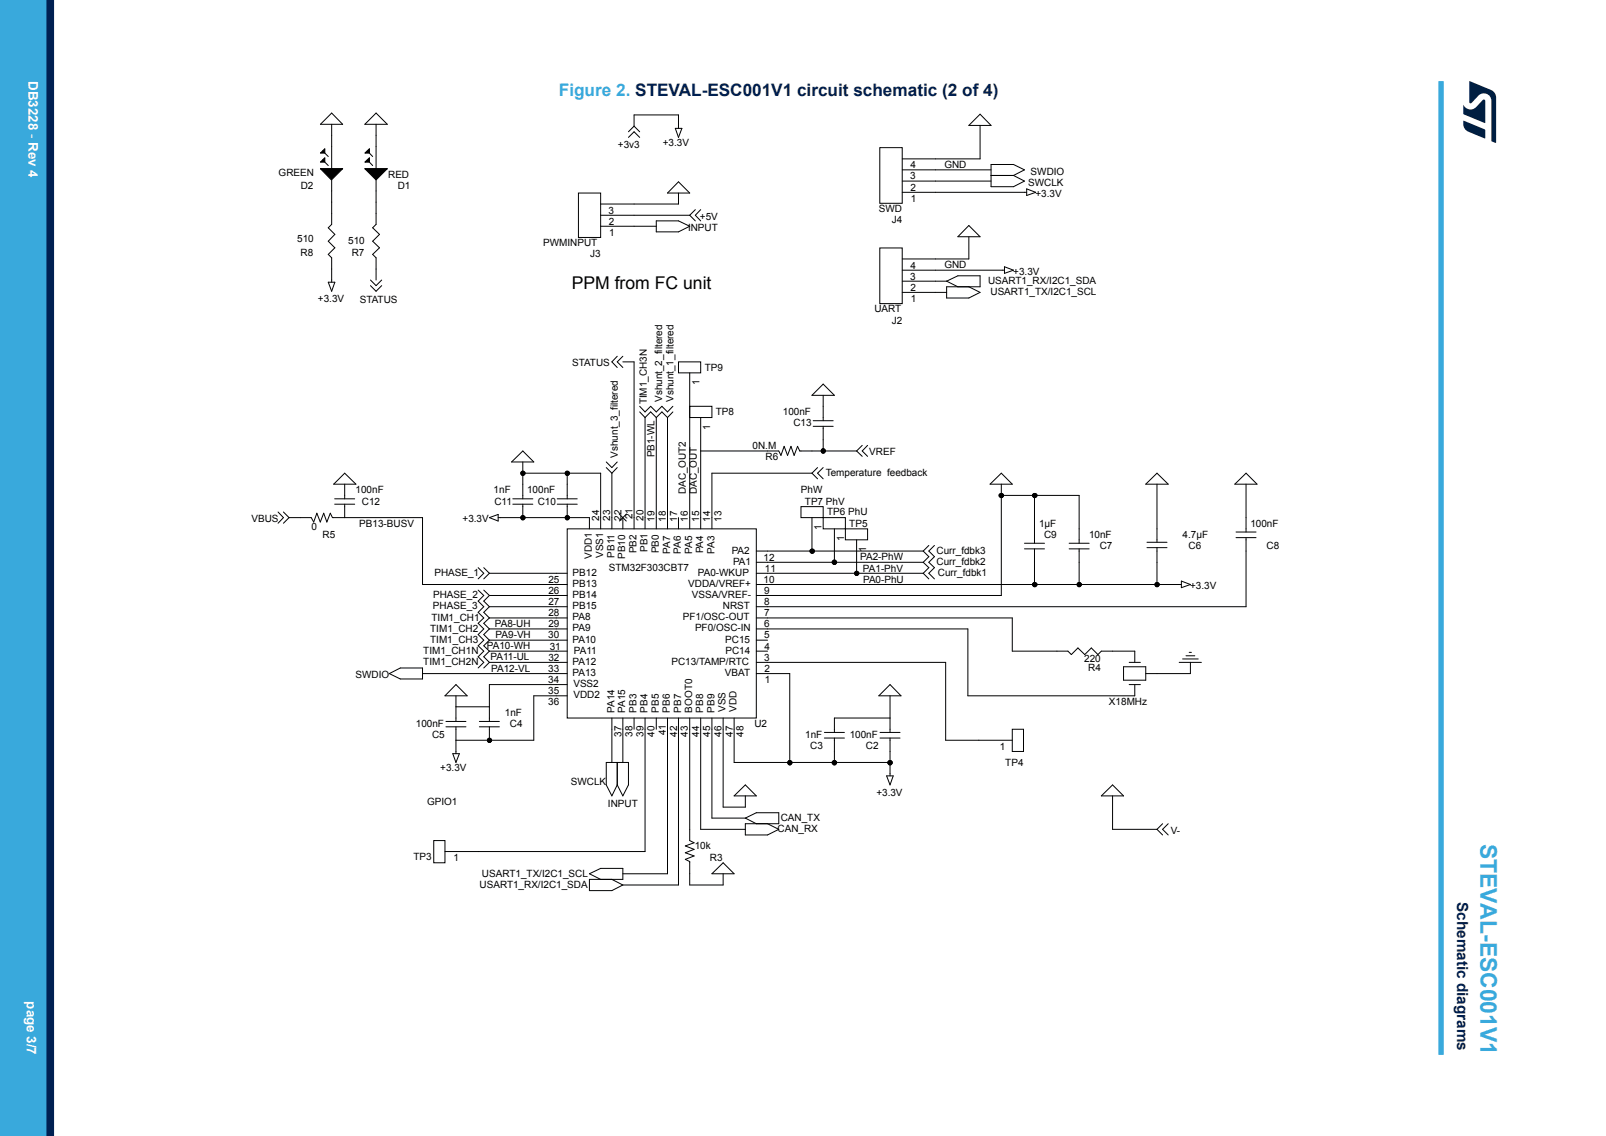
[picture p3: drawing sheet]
<svg xmlns="http://www.w3.org/2000/svg" width="297mm" height="210mm" viewBox="0 0 297 210" stroke-linecap="round" stroke-linejoin="round" font-family="sans-serif">
<g fill="none" stroke="#000" stroke-width=".18">
<path d="M59.3 31.2h4.1M59.3 30l.8-.8v.8zM59.3 28.3l.8-.8v.8zM59.3 31.2h4.1l-2.1 2.1zM59.7 29.6l1 1M59.7 27.9l1 1M61.3 20.9l2.1 2.1h-4.1zM61.3 23v8.2M61.3 33.3v8.2l-.6 .6 1.2 1.2-1.2 1.3 1.2 1.2-1.2 1.2 .6 .7v4.5M67.5 31.2h4.1l-2.1 2.1zM67.5 31.2h4.1M67.5 30l.8-.8v.8z"/>
<path d="M67.5 28.3l.8-.8v.8zM67.9 29.6l1 1M67.9 27.9l1 1M69.5 33.3v8.2l-.6 .6 1.3 1.2-1.3 1.3 1.3 1.2-1.3 1.2 .6 .7v4.1M69.5 23v8.2M69.5 20.9l2.1 2.1h-4.1zM107 35.7h4.1v8.2h-4.1zM111.1 39.8h16.4M116.2 25.4l1.1-1 1 1M117.3 23.3l-1.1 1.1M117.3 23.3l1 1.1M117.3 23.3v-2.1h8.2v2.5"/>
<path d="M124.9 23.7h1.2l-.6 1.7zM125.5 33.6l2 2.1h-4.1zM125.5 35.7v2h-14.4M127.5 39.8l1.1 1M128.6 38.8l-1.1 1M129.6 38.8l-1 1 1 1M162.7 27.3h4.2v10.3h-4.2zM166.9 35.6h23M166.9 33.5h16.4M166.9 31.4h16.4M181.2 21.1l2.1 2.1h-4.1zM181.2 23.2v6.2h-14.3"/>
<path d="M183.3 32.4h4.1M183.3 30.4h4.1l2.1 1-2.1 1 2.1 1.1-2.1 1h-4.1zM189.9 34.9l1.6 .7-1.6 .5zM60.7 52.2h1.2l-.6 1.6zM68.5 52.8l1 1 1.1-1M68.5 51.8l1 1 1.1-1M111.1 41.8h10.3M121.4 40.8h4.1l2 1-2 1.1h-4.1zM162.7 45.8h4.2v10.3h-4.2zM166.9 49.9h18.9M166.9 54.1h8.2M166.9 52h8.2"/>
<path d="M175.1 52l2-1h4.1v2h-6.1v2.1h4.1l2-1-2-1.1M175.1 52l2 1M179.2 41.7l2 2.1h-4.1zM179.2 43.8v4.1h-12.3M185.8 49.3l1.6 .6-1.6 .6zM114.1 65.9l-.9 1 .9 1M115.2 65.9l-1.1 1 1.1 1M115.2 66.9h2.1v30.9M118.3 75.1l1 1 1-1 1.1 1 1-1 1 1 1-1M118.3 76.1l1 1.1M119.3 77.2v20.6M119.3 77.2l1-1.1 1.1 1.1"/>
<path d="M121.4 77.2v20.6M121.4 77.2l1-1.1 1 1.1M123.4 77.2v20.6M124.4 76.1l-1 1.1M125.5 66.9h4.1v2h-4.1zM127.5 68.9v28.9M127.5 75.1h4.2v2.1h-4.2zM129.6 77.2v20.6M150.4 77.8h3.7M150.4 78.8h3.7M152.2 71l2.1 2.1h-4.1zM152.2 73.1v4.7"/>
<path d="M152.2 78.8v4.6M51.4 94.6l1 1.1-1 1M52.4 94.6l1.1 1.1M53.5 95.7h4.1l.4 .8 .6-1.6 .6 1.6 .7-1.6 .5 1.6 .7-1.6 .4 .8h16.6v12.4h26.8M53.5 95.7l-1.1 1M61.7 89.5l2-2 2.1 2zM61.9 92.2h3.7M61.9 93.2h3.7M63.7 89.5v2.7M63.7 93.2v2.5M90.5 95.7l1.6-.6v1.2zM92.1 95.7h16.9v2.1"/>
<path d="M94.6 85.4l2.1-2 2 2zM94.8 92.2h3.7M94.8 93.2h3.7M96.7 87.5h14.4v10.3M96.7 85.4v6.8M96.7 93.2v2.5M103 92.2h3.7M103 93.2h3.7M104.9 97.8h35v34.9h-35zM104.9 87.5v4.7M104.9 93.2v2.5M112.1 86.4l1.1 1.1"/>
<path d="M112.1 85.4l1.1 1 .9-1M113.2 87.5v10.3M114.1 86.4l-.9 1.1M114.5 95l1.3 1.3M115.2 95.7v2.1M115.9 95l-1.3 1.3M125.5 95.7v2.1M129.6 83.4h14.4l.4 .8 .6-1.7 .6 1.7 .7-1.7 .6 1.7 .6-1.7 .4 .9h10.5M148.1 93.7h4.1v2h-4.1zM150.2 87.5l1 1M150.2 87.5h-18.5v10.3M150.2 95.7v6.2"/>
<path d="M151.2 86.4l-1 1.1M152.2 86.4l-1 1.1 1 1M152.2 95.7h4.1v2.1h-4.1zM154.3 97.8v6.1M156.3 97.8h4.1v2h-4.1zM158.4 83.4l1.1 1M158.4 99.8v6.2M159.5 82.3l-1.1 1.1M160.4 82.3l-.9 1.1 .9 1M183.1 89.5l2.1-2 2 2zM185.2 91.6h14.4v8.8M185.2 89.5v20.6h-45.3"/>
<path d="M191.3 91.6v8.8M211.9 89.5l2.1-2 2 2zM214 89.5v10.7M228.4 89.5l2-2 2.1 2zM228.6 98.3h3.7M228.6 99.4h3.7M230.4 99.4v12.8h-90.5M230.4 89.5v8.8M88.4 109.1l1.1 1-1.1 1 1.1 1.1-1.1 1 1.1 1-1.1 1 1.1 1.1-1.1 1 1.1 1-1.1 1.1 1.1 1-1.1 1 1.1 1-1.1 1.1M88.4 104.9l1.1 1.1-1.1 1M89.5 104.9l1 1.1M89.5 109.1l1 1"/>
<path d="M90.5 106l-1 1M90.5 110.1l-1 1 1 1.1M90.5 112.2l-1 1 1 1M90.5 114.2l-1 1 1 1.1M90.5 116.3l-1 1 1 1M90.5 118.3l-1 1.1 1 1M90.5 110.1h14.4M90.5 112.2h14.4M90.5 114.2h14.4M90.5 116.3h14.4M90.5 118.3h14.4M90.5 106h14.4"/>
<path d="M139.9 116.3h39.1v12.3h30.9v-2M139.9 108.1h78.6M139.9 114.2h47.3v6.2h10.3l.6 .6 1.2-1.2 1.3 1.2 1.2-1.2 1.2 1.2 .7-.6h6.2v2M139.9 118.3h2M139.9 101.9h30.8M139.9 106h30.8M139.9 103.9h30.8M170.7 101.9l1.1 1-1.1 1M170.7 103.9l1.1 1-1.1 1.1M170.7 106l1.1 1M171.8 100.8l-1.1 1.1M172.8 100.8l-1 1.1 1 1-1 1 1 1-1 1.1 1 1"/>
<path d="M189.5 100.4h3.7M189.5 101.5h3.7M191.3 101.5v6.6M197.7 100.4h3.7M197.7 101.5h3.7M199.6 101.5v6.6M212.1 101.2h3.7M212.1 100.2h3.7M214 101.2v6.9M218.5 107.4l1.6 .7-1.6 .5zM72 124.5l2-1h4.1v2h-4.1zM78.1 124.5h26.8"/>
<path d="M82.5 133.4h3.7M82.5 134.4h3.7M83.7 139.3h1.3l-.7 1.6zM84.3 128.6v4.8M84.3 134.4v4.9M84.3 126.6l2.1 2h-4.1zM84.3 130.7h6.2M88.7 133.4h3.7M88.7 134.4h3.7M90.5 134.4v2.4M90.5 120.4l-1 1 1 1M90.5 122.4l-1 1.1"/>
<path d="M90.5 122.4h14.4M90.5 120.4h14.4M104.9 128.6h-6.2v8.2h-14.4M104.9 126.6h-14.4v6.8M113.2 132.7v8.2M115.2 132.7v8.2M117.3 132.7v2.1M119.3 132.7v24.7h-37M121.4 132.7v2.1M123.4 132.7v28.8h-8.2M125.5 132.7v30.9h-10.3M127.5 132.7v22.7l.9 .4-1.7 .6 1.7 .6-1.7 .6 1.7 .6-1.7 .7 .8 .4v4.3h6.2v-2.1"/>
<path d="M129.6 132.7v20.6h8.2M131.7 132.7v18.5h6.1M133.7 132.7v16.5h4.1v-2.1M135.8 132.7v8.2h28.8M139.9 122.4h35v14.4h12.3M139.9 120.4h2M139.9 124.5h6.1v16.4M152.5 135.4h3.7M152.5 136.4h3.7M154.3 136.4v4.5M162.7 135.4h3.7M162.7 136.4h3.7"/>
<path d="M164.6 126.6l2 2h-4.1zM164.6 128.6v6.8M164.6 136.4v7M164.6 132.7h-10.3v2.7M187.2 134.8h2.1v4.1h-2.1zM207.8 123.3h4.1v2.4h-4.1zM208.8 122.4h2.1M208.8 126.6h2.1M218.1 122.4h4.1M218.7 121.8h2.9M219.3 121.2h1.7M219.9 120.6h.4"/>
<path d="M220.1 122.4v2.1h-8.2M80.2 155.4h2.1v4.1h-2.1zM112.1 140.9h4.1v4.2l-1 2-1.1-2-.9 2-1.1-2zM114.1 140.9v4.2M135.8 147.1l2-2 2.1 2zM137.8 151.2l2.1-1h4.1v2.1h-6.2v2h4.1l2.1-1-2.1-1M137.8 151.2l2.1 1.1M164 143.4h1.2l-.6 1.7zM203.7 147.1l2-2 2.1 2zM205.7 147.1v6.2h8.3M214 153.3l1 1M215 152.3l-1 1"/>
<path d="M216 152.3l-1 1 1 1M111.1 162.6l-2.1-1.1 2.1-1h4.1v2.1h-6.2v2h4.2l2-1M113.2 162.6l2 1M131.7 161.5l2-2 2.1 2z"/>
<circle cx="96.7" cy="87.5" r=".39"/>
<circle cx="96.7" cy="95.7" r=".39"/>
<circle cx="104.9" cy="87.5" r=".39"/>
<circle cx="104.9" cy="95.7" r=".39"/>
<circle cx="152.2" cy="83.4" r=".4"/>
<circle cx="185.2" cy="91.6" r=".4"/>
<circle cx="191.4" cy="91.6" r=".4"/>
<circle cx="150.2" cy="101.9" r=".4"/>
<circle cx="154.3" cy="103.9" r=".4"/>
<circle cx="158.4" cy="106" r=".39"/>
<circle cx="191.4" cy="108.1" r=".4"/>
<circle cx="199.6" cy="108.1" r=".39"/>
<circle cx="214" cy="108.1" r=".39"/>
<circle cx="90.5" cy="136.9" r=".39"/>
<circle cx="146.1" cy="141" r=".4"/>
<circle cx="154.3" cy="141" r=".4"/>
<circle cx="164.6" cy="141" r=".4"/>
</g>
<g fill="#000">
<path d="M60.1 29.2v.8h-.8zM59.3 28.3l.8-.8v.8zM59.3 31.2h4.1l-2.1 2.1zM67.5 30l.8-.8v.8zM67.5 28.3l.8-.8v.8zM67.5 31.2h4.1l-2.1 2.1z"/>
<circle cx="96.7" cy="87.5" r=".39"/>
<circle cx="96.7" cy="95.7" r=".39"/>
<circle cx="104.9" cy="87.5" r=".39"/>
<circle cx="104.9" cy="95.7" r=".39"/>
<circle cx="152.2" cy="83.4" r=".4"/>
<circle cx="185.2" cy="91.6" r=".4"/>
<circle cx="191.4" cy="91.6" r=".4"/>
<circle cx="150.2" cy="101.9" r=".4"/>
<circle cx="154.3" cy="103.9" r=".4"/>
<circle cx="158.4" cy="106" r=".39"/>
<circle cx="191.4" cy="108.1" r=".4"/>
<circle cx="199.6" cy="108.1" r=".39"/>
<circle cx="214" cy="108.1" r=".39"/>
<circle cx="90.5" cy="136.9" r=".39"/>
<circle cx="146.1" cy="141" r=".4"/>
<circle cx="154.3" cy="141" r=".4"/>
<circle cx="164.6" cy="141" r=".4"/>
</g>
<path d="M266.5 15v180" fill="none" stroke="#39a9dc" stroke-width="1"/>
<g fill="#39a9dc">
<path d="M0 0h8.6v210h-8.6z" fill-rule="evenodd"/>
<path d="M0 0h7.5v210h-7.5z" fill-rule="evenodd"/>
</g>
<path d="M9.3 0v210" fill="none" stroke="#002052" stroke-width="1.4"/>
<g fill="#001e41">
<path d="M271.7 15l4.1 1.6a1.53 1.53 0 0 1 .9 1.4l-.1 8.4-.8-.3v-7.4a1.4 1.4 0 0 0-.8-1.3 1.4 1.4 0 0 0-1.5 .2l-1.3 1.4h-.4z"/>
<path d="M270.6 22.3l3.9 1.6 .2 .2v1.4l-.1 .1-3.1-1.3a1.54 1.54 0 0 1-.9-1.4z"/>
<path d="M270.6 19.4a1.48 1.48 0 0 0 2.4 .4l1.2-1.3 .2-.1 .2 .1 .1 4.2-4.1-1.6z"/>
</g>
<text font-size="4.2" fill="#39a9dc" x="273.8" y="155.9" transform="rotate(90 273.8 155.9)">STEVAL-ESC001V1</text>
<text font-size="3.2" fill="#39a9dc" x="103.4" y="17.8">Figure 2. STEVAL-ESC001V1 circuit schematic (2 of 4)</text>
<text font-size="3.2" x="105.7" y="53.4">PPM from FC unit</text>
<text font-size="2.8" fill="#002052" x="269.5" y="166.8" transform="rotate(90 269.5 166.8)">Schematic diagrams</text>
<g font-size="2.5" fill="#fff">
<text x="5.3" y="15" transform="rotate(90 5.3 15)">DB3228 - Rev 4</text>
<text x="5" y="185.1" transform="rotate(90 5 185.1)">page 3/7</text>
</g>
<g font-size="1.9">
<text x="114.3" y="27.4">+3v3</text>
<text x="122.6" y="27">+3.3V</text>
<text x="51.5" y="32.5">GREEN</text>
<text x="55.6" y="34.9">D2</text>
<text x="71.8" y="32.9">RED</text>
<text x="73.5" y="34.9">D1</text>
<text x="168.3" y="33.2">3</text>
<text x="168.4" y="35.3">2</text>
<text x="168.4" y="31.1">4</text>
<text x="174.6" y="31.1">GND</text>
<text x="190.1" y="34.3">SWCLK</text>
<text x="190.6" y="32.3">SWDIO</text>
<text x="112.5" y="39.5">3</text>
<text x="112.6" y="41.6">2</text>
<text x="129.4" y="40.6">+5V</text>
<text x="162.5" y="39.3">SWD</text>
<text x="164.9" y="41.3">J4</text>
<text x="168.4" y="37.3">1</text>
<text x="191.5" y="36.4">+3.3V</text>
<text x="55" y="44.8">510</text>
<text x="55.6" y="47.3">R8</text>
<text x="64.4" y="45.2">510</text>
<text x="65" y="47.3">R7</text>
<text x="100.5" y="45.6">PWMINPUT</text>
<text x="109.1" y="47.6">J3</text>
<text x="112.7" y="43.6">1</text>
<text x="127.2" y="42.7">INPUT</text>
<text x="168.3" y="51.7">3</text>
<text x="168.4" y="53.8">2</text>
<text x="168.4" y="49.6">4</text>
<text x="174.6" y="49.6">GND</text>
<text x="182.7" y="52.5">USART1_RX/I2C1_SDA</text>
<text x="187.4" y="50.8">+3.3V</text>
<text x="58.8" y="55.9">+3.3V</text>
<text x="66.5" y="55.9">STATUS</text>
<text x="161.7" y="57.7">UART</text>
<text x="164.9" y="59.8">J2</text>
<text x="168.4" y="55.8">1</text>
<text x="183.2" y="54.5">USART1_TX/I2C1_SCL</text>
<text x="105.8" y="67.7">STATUS</text>
<text x="129.3" y="71.3" transform="rotate(-90 129.3 71.3)">1</text>
<text x="130.4" y="68.5">TP9</text>
<text x="119.6" y="74.7" transform="rotate(-90 119.6 74.7)">TIM1_CH3N</text>
<text x="122.5" y="74.3" transform="rotate(-90 122.5 74.3)">Vshunt_2_filtered</text>
<text x="124.6" y="74.3" transform="rotate(-90 124.6 74.3)">Vshunt_1_filtered</text>
<text x="132.4" y="76.8">TP8</text>
<text x="144.8" y="76.8">100nF</text>
<text x="131.4" y="79.5" transform="rotate(-90 131.4 79.5)">1</text>
<text x="139.2" y="83">0N.M</text>
<text x="146.7" y="78.8">C13</text>
<text x="114.3" y="84.6" transform="rotate(-90 114.3 84.6)">Vshunt_3_filtered</text>
<text x="121" y="84.6" transform="rotate(-90 121 84.6)">PB1-WL</text>
<text x="141.6" y="85">R6</text>
<text x="152.7" y="88">Temperature feedback</text>
<text x="160.7" y="84.2">VREF</text>
<text x="65.8" y="91.2">100nF</text>
<text x="66.9" y="93.3">C12</text>
<text x="91.3" y="91.2">1nF</text>
<text x="91.4" y="93.3">C11</text>
<text x="97.5" y="91.2">100nF</text>
<text x="99.4" y="93.3">C10</text>
<text x="126.8" y="91.3" transform="rotate(-90 126.8 91.3)">DAC_OUT2</text>
<text x="128.8" y="91.4" transform="rotate(-90 128.8 91.4)">DAC_OUT</text>
<text x="148.1" y="91.2">PhW</text>
<text x="148.9" y="93.3">TP7 PhV</text>
<text x="153" y="95.3">TP6 PhU</text>
<text x="46.5" y="96.6">VBUS</text>
<text x="57.6" y="98.1">0</text>
<text x="59.7" y="99.4">R5</text>
<text x="66.4" y="97.4">PB13-BUSV</text>
<text x="85.5" y="96.5">+3.3V</text>
<text x="110.8" y="96.3" transform="rotate(-90 110.8 96.3)">24</text>
<text x="112.8" y="96.3" transform="rotate(-90 112.8 96.3)">23</text>
<text x="114.9" y="96.3" transform="rotate(-90 114.9 96.3)">22</text>
<text x="117" y="96" transform="rotate(-90 117 96)">21</text>
<text x="119" y="96.3" transform="rotate(-90 119 96.3)">20</text>
<text x="121" y="96.4" transform="rotate(-90 121 96.4)">19</text>
<text x="123.1" y="96.4" transform="rotate(-90 123.1 96.4)">18</text>
<text x="125.2" y="96.4" transform="rotate(-90 125.2 96.4)">17</text>
<text x="127.2" y="96.4" transform="rotate(-90 127.2 96.4)">16</text>
<text x="129.3" y="96.4" transform="rotate(-90 129.3 96.4)">15</text>
<text x="131.4" y="96.4" transform="rotate(-90 131.4 96.4)">14</text>
<text x="133.4" y="96.4" transform="rotate(-90 133.4 96.4)">13</text>
<text x="151.9" y="98" transform="rotate(-90 151.9 98)">1</text>
<text x="156.1" y="100.1" transform="rotate(-90 156.1 100.1)">1</text>
<text x="157.1" y="97.3">TP5</text>
<text x="192.1" y="97.4">1µF</text>
<text x="193.1" y="99.4">C9</text>
<text x="201.4" y="99.4">10nF</text>
<text x="203.4" y="101.5">C7</text>
<text x="218.7" y="99.4">4.7µF</text>
<text x="219.8" y="101.5">C6</text>
<text x="231.2" y="97.4">100nF</text>
<text x="234.2" y="101.5">C8</text>
<text x="80.3" y="106.5">PHASE_1</text>
<text x="101.4" y="107.7">25</text>
<text x="105.9" y="106.4">PB12</text>
<text x="109.5" y="103.3" transform="rotate(-90 109.5 103.3)">VDD1</text>
<text x="111.5" y="103.2" transform="rotate(-90 111.5 103.2)">VSS1</text>
<text x="112.6" y="105.6">STM32F303CBT7</text>
<text x="113.6" y="103.1" transform="rotate(-90 113.6 103.1)">PB11</text>
<text x="115.6" y="103.4" transform="rotate(-90 115.6 103.4)">PB10</text>
<text x="117.7" y="102.3" transform="rotate(-90 117.7 102.3)">PB2</text>
<text x="119.8" y="102.1" transform="rotate(-90 119.8 102.1)">PB1</text>
<text x="121.8" y="102.3" transform="rotate(-90 121.8 102.3)">PB0</text>
<text x="123.9" y="102.3" transform="rotate(-90 123.9 102.3)">PA7</text>
<text x="125.9" y="102.3" transform="rotate(-90 125.9 102.3)">PA6</text>
<text x="128" y="102.3" transform="rotate(-90 128 102.3)">PA5</text>
<text x="129.1" y="106.4">PA0-WKUP</text>
<text x="130" y="102.3" transform="rotate(-90 130 102.3)">PA4</text>
<text x="132.1" y="102.3" transform="rotate(-90 132.1 102.3)">PA3</text>
<text x="135.3" y="102.3">PA2</text>
<text x="135.6" y="104.4">PA1</text>
<text x="141.2" y="107.7">10</text>
<text x="141.2" y="103.7">12</text>
<text x="141.5" y="105.7">11</text>
<text x="159.1" y="103.6">PA2-PhW</text>
<text x="159.6" y="105.7">PA1-PhV</text>
<text x="159.6" y="107.7">PA0-PhU</text>
<text x="160.2" y="102.1" transform="rotate(-90 160.2 102.1)">1</text>
<text x="173.2" y="102.4">Curr_fdbk3</text>
<text x="173.2" y="104.4">Curr_fdbk2</text>
<text x="173.4" y="106.5">Curr_fdbk1</text>
<text x="80.1" y="112.6">PHASE_3</text>
<text x="80.1" y="110.6">PHASE_2</text>
<text x="101.4" y="113.9">28</text>
<text x="101.4" y="111.9">27</text>
<text x="101.4" y="109.8">26</text>
<text x="105.9" y="112.6">PB15</text>
<text x="105.9" y="108.5">PB13</text>
<text x="105.9" y="110.6">PB14</text>
<text x="127.3" y="108.5">VDDA/VREF+</text>
<text x="128" y="110.5">VSSA/VREF-</text>
<text x="133.7" y="112.6">NRST</text>
<text x="141.3" y="113.9">7</text>
<text x="141.3" y="109.8">9</text>
<text x="141.3" y="111.8">8</text>
<text x="220.1" y="108.9">+3.3V</text>
<text x="79.6" y="118.8">TIM1_CH3</text>
<text x="79.6" y="116.8">TIM1_CH2</text>
<text x="79.8" y="114.7">TIM1_CH1</text>
<text x="91.5" y="115.9">PA8-UH</text>
<text x="91.7" y="118">PA9-VH</text>
<text x="101.4" y="118">30</text>
<text x="101.4" y="116">29</text>
<text x="105.9" y="114.7">PA8</text>
<text x="105.9" y="116.7">PA9</text>
<text x="105.9" y="118.8">PA10</text>
<text x="126.3" y="114.7">PF1/OSC-OUT</text>
<text x="128.5" y="116.7">PF0/OSC-IN</text>
<text x="134.1" y="118.8">PC15</text>
<text x="141.3" y="118">5</text>
<text x="141.3" y="116">6</text>
<text x="65.7" y="125.4">SWDIO</text>
<text x="78.3" y="120.9">TIM1_CH1N</text>
<text x="78.3" y="122.9">TIM1_CH2N</text>
<text x="90" y="120.1">PA10-WH</text>
<text x="90.7" y="122.1">PA11-UL</text>
<text x="90.8" y="124.2">PA12-VL</text>
<text x="101.4" y="124.2">33</text>
<text x="101.4" y="122.1">32</text>
<text x="101.7" y="120.1">31</text>
<text x="105.9" y="125">PA13</text>
<text x="105.9" y="122.9">PA12</text>
<text x="106.1" y="120.8">PA11</text>
<text x="124.2" y="122.9">PC13/TAMP/RTC</text>
<text x="134.1" y="125">VBAT</text>
<text x="134.1" y="120.8">PC14</text>
<text x="141.3" y="122.1">3</text>
<text x="141.4" y="124.2">2</text>
<text x="141.4" y="120.1">4</text>
<text x="200.5" y="122.4">220</text>
<text x="201.2" y="124.1">R4</text>
<text x="101.4" y="128.3">35</text>
<text x="101.4" y="130.4">36</text>
<text x="101.4" y="126.3">34</text>
<text x="106" y="127">VSS2</text>
<text x="106" y="129.1">VDD2</text>
<text x="113.6" y="131.7" transform="rotate(-90 113.6 131.7)">PA14</text>
<text x="115.6" y="131.8" transform="rotate(-90 115.6 131.8)">PA15</text>
<text x="117.7" y="131.7" transform="rotate(-90 117.7 131.7)">PB3</text>
<text x="119.8" y="131.7" transform="rotate(-90 119.8 131.7)">PB4</text>
<text x="121.8" y="131.8" transform="rotate(-90 121.8 131.8)">PB5</text>
<text x="123.9" y="131.7" transform="rotate(-90 123.9 131.7)">PB6</text>
<text x="125.9" y="131.7" transform="rotate(-90 125.9 131.7)">PB7</text>
<text x="128" y="131.7" transform="rotate(-90 128 131.7)">BOOT0</text>
<text x="130" y="131.7" transform="rotate(-90 130 131.7)">PB8</text>
<text x="132.1" y="131.7" transform="rotate(-90 132.1 131.7)">PB9</text>
<text x="134.2" y="131.6" transform="rotate(-90 134.2 131.6)">VSS</text>
<text x="136.2" y="131.6" transform="rotate(-90 136.2 131.6)">VDD</text>
<text x="141.5" y="126.3">1</text>
<text x="205.1" y="130.3">X18MHz</text>
<text x="76.9" y="134.4">100nF</text>
<text x="79.9" y="136.5">C5</text>
<text x="93.4" y="132.3">1nF</text>
<text x="94.3" y="134.4">C4</text>
<text x="114.9" y="136.2" transform="rotate(-90 114.9 136.2)">37</text>
<text x="116.9" y="136.2" transform="rotate(-90 116.9 136.2)">38</text>
<text x="119" y="136.2" transform="rotate(-90 119 136.2)">39</text>
<text x="121" y="136.2" transform="rotate(-90 121 136.2)">40</text>
<text x="123.1" y="135.9" transform="rotate(-90 123.1 135.9)">41</text>
<text x="125.2" y="136.2" transform="rotate(-90 125.2 136.2)">42</text>
<text x="127.2" y="136.2" transform="rotate(-90 127.2 136.2)">43</text>
<text x="129.3" y="136.2" transform="rotate(-90 129.3 136.2)">44</text>
<text x="131.3" y="136.2" transform="rotate(-90 131.3 136.2)">45</text>
<text x="133.4" y="136.2" transform="rotate(-90 133.4 136.2)">46</text>
<text x="135.5" y="136.2" transform="rotate(-90 135.5 136.2)">47</text>
<text x="137.5" y="136.2" transform="rotate(-90 137.5 136.2)">48</text>
<text x="139.5" y="134.4">U2</text>
<text x="148.9" y="136.5">1nF</text>
<text x="157.1" y="136.4">100nF</text>
<text x="81.4" y="142.6">+3.3V</text>
<text x="149.8" y="138.5">C3</text>
<text x="160.1" y="138.5">C2</text>
<text x="184.9" y="138.6">1</text>
<text x="185.9" y="141.6">TP4</text>
<text x="79" y="148.8">GPIO1</text>
<text x="105.6" y="145.1">SWCLK</text>
<text x="112.4" y="149.2">INPUT</text>
<text x="162.1" y="147.1">+3.3V</text>
<text x="143.8" y="153.8">CAN_RX</text>
<text x="144.4" y="151.8">CAN_TX</text>
<text x="216.5" y="154.1">V-</text>
<text x="76.5" y="159">TP3</text>
<text x="83.9" y="159.2">1</text>
<text x="128.5" y="157">10k</text>
<text x="131.3" y="159.1">R3</text>
<text x="88.7" y="164.1">USART1_RX/I2C1_SDA</text>
<text x="89.1" y="162.1">USART1_TX/I2C1_SCL</text>
</g>
</svg>
